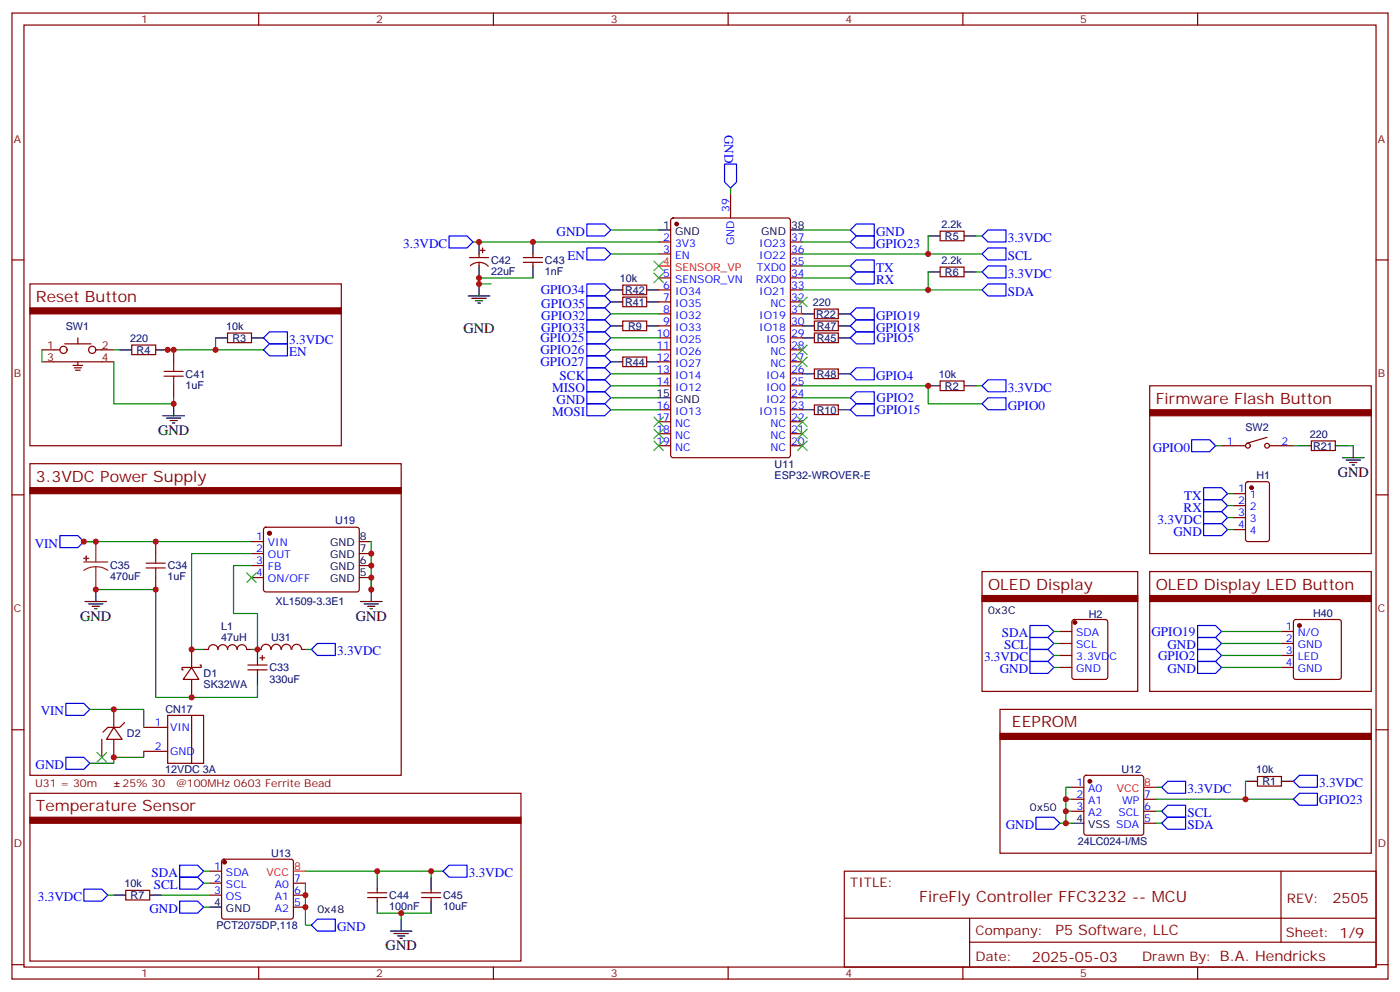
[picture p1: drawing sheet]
<svg xmlns="http://www.w3.org/2000/svg" width="412mm" height="292mm" viewBox="0 0 412 292" stroke-linecap="round" stroke-linejoin="round" font-family="sans-serif">
<g fill="none" stroke="#870000" stroke-width=".35">
<path d="M3.5 3.8h405.4v284.4h-405.4zM7.1 7.4h398.2v277.3h-398.2zM76.2 3.8v3.6M145.3 3.8v3.6M214.5 3.8v3.6M283.6 3.8v3.6M352.8 3.8v3.6M215.2 57.1v7.1M3.5 76.5h3.6M138.3 75.8h5.6M138.6 78.2a3.8 3.8 0 0 1 5.2 .2M141.1 74.8v1"/>
<path d="M141.1 77.2v1.1M141.5 73.7h1.4M142.2 73v1.4M154.2 75.8h5.6M154.2 77.2h5.6M157 74.8v1M157 77.2v1.1M194 71.2h3.6M194 74.8h3.6M197.8 64.4l.5-.2h33.8l.7 .4v69.4l-.4 .7h-34.1l-.7-.4v-69.4zM232.8 71.2h3.6M232.8 74.8h3.6"/>
<path d="M232.8 78.3h3.6M276.9 68.1h7.1v2.8h-7.1zM276.9 78.6h7.1v2.9h-7.1zM405.3 76.5h3.6M8.8 83.6h91.7v47.6h-91.7zM22.9 99.4v1.8M67 98h7.1v2.9h-7.1zM183.4 87.5h7.1v2.8h-7.1zM183.4 83.9h7.1v2.8h-7.1zM183.4 94.5h7.1v2.8h-7.1zM194 81.8h3.6M194 85.3h3.6"/>
<path d="M194 88.9h3.6M194 92.4h3.6M194 95.9h3.6M194 99.4h3.6M232.8 81.8h3.6M232.8 85.3h3.6M232.8 88.9h3.6M232.8 92.4h3.6M232.8 95.9h3.6M232.8 99.4h3.6M239.9 98h7v2.9h-7zM239.9 94.5h7v2.8h-7z"/>
<path d="M239.9 91h7v2.8h-7zM12.3 103h5.3M12.3 106.5h21.2M19 101.2h7.8M21.5 107.6h2.8M21.9 108.3h2.1M22.2 109h1.4M22.9 106.5v1.1M28.2 103h5.3M38.8 101.6h7.1v2.8h-7.1zM51.2 103v3.5M51.2 113.6v3.5"/>
<path d="M183.4 105.1h7.1v2.8h-7.1zM194 103h3.6M194 106.5h3.6M194 110h3.6M194 113.6h3.6M232.8 103h3.6M232.8 106.5h3.6M232.8 110h3.6M232.8 113.6h3.6M232.8 117.1h3.6M239.9 108.6h7v2.8h-7zM239.9 119.2h7v2.8h-7z"/>
<path d="M276.9 112.1h7.1v2.9h-7.1zM338.7 113.6h65.2v49.3h-65.2zM8.8 136.5h109.4v91.7h-109.4zM194 120.6h3.6M194 124.1h3.6M194 127.7h3.6M194 131.2h3.6M232.8 120.6h3.6M232.8 124.1h3.6M232.8 127.7h3.6M232.8 131.2h3.6M359.8 131.2h7.1"/>
<path d="M373.2 128.7l-6 1.8M373.9 131.2h7.1M386.3 129.8h7v2.8h-7zM3.5 145.7h3.6M45.9 159.4v3.5M74.1 159.4h3.5M77.8 155.4l.5-.2h27.1l.4 .7v17.9l-.7 .4h-27.1l-.4-.7v-17.6zM363.4 145.3h3.5M363.4 148.8h3.5M363.4 152.4h3.5M363.4 155.9h3.5M367.1 142l.5-.2h5.6l.7 .4v16.5l-.4 .7h-5.9l-.7-.4v-16.5z"/>
<path d="M405.3 145.7h3.6M45.9 170v3.5M74.1 162.9h3.5M74.1 166.5h3.5M74.1 170h3.5M289.3 168.2h45.8v35.3h-45.8zM338.7 168.2h65.2v35.3h-65.2zM56.4 196.5l2.2 3.5h-4.6zM56.4 196.5h-2.8v.7h.4M56.4 191.2v5.3M56.4 200v5.3M58.9 195.8h.4v.7h-2.9"/>
<path d="M60 191.2h1.4a1.41 1.41 0 0 1 1.4-1.4 1.41 1.41 0 0 1 1.4 1.4 1.41 1.41 0 0 1 1.4-1.4 1.41 1.41 0 0 1 1.4 1.4 1.41 1.41 0 0 1 1.4-1.4 1.41 1.41 0 0 1 1.4 1.4 1.41 1.41 0 0 1 1.5-1.4 1.41 1.41 0 0 1 1.4 1.4h1.4M73 195.8h5.7M73 197.2h5.7M75.8 191.2h1.1M75.8 194.7v1.1M75.8 197.2v1M76.6 193.6h1.4M76.9 191.1a1.41 1.41 0 0 1 1.5-1.5 1.41 1.41 0 0 1 1.4 1.5M77.3 192.9v1.4M79.9 191.1a1.41 1.41 0 0 1 1.4-1.5 1.41 1.41 0 0 1 1.4 1.5M82.9 191.1a1.41 1.41 0 0 1 1.4-1.5 1.41 1.41 0 0 1 1.4 1.5M86 191.1a1.41 1.41 0 0 1 1.4-1.5 1.41 1.41 0 0 1 1.4 1.5"/>
<path d="M88.9 191.2h1.1M312.2 185.9h3.5M312.2 189.4h3.5M312.2 192.9h3.5M312.2 196.5h3.5M316 182.6l.4-.2h9.2l.7 .4v16.5l-.4 .6-9.5 .1-.6-.5-.1-16.4zM377.5 185.9h3.5M377.5 189.4h3.5M377.5 192.9h3.5M377.5 196.5h3.5M381.2 182.6l.5-.2h12.7l.5 .2 .2 .5v16.2l-.2 .5-.5 .2h-12.7l-.5-.2-.2-.5v-16.2zM3.5 214.8h3.6"/>
<path d="M30 217.6v5.3M33.5 214.1l2.5 3.5h-4.6zM33.5 208.8v5.3M33.5 217.6v5.3M36.7 212.7l-1.4 1.4h-3.6l-1.4 1.4M42.3 214.1h7.1M49.4 210.6h10.6v14.1h-10.6zM56.4 210.6v14.1M294.6 208.8h109.3v42.3h-109.3zM405.3 214.8h3.6M8.8 233.5h144.7v49.4h-144.7zM42.3 221.2h7.1"/>
<path d="M315.7 231.7h3.6M315.7 235.3h3.6M315.7 238.8h3.6M319.5 228.4l.5-.2h16.2l.5 .2 .2 .5v16.2l-.2 .5-.5 .3h-16.2l-.5-.3-.2-.5v-16.2zM336.9 235.3h3.5M336.9 238.8h3.5M370.4 228.6h7.1v2.8h-7.1zM61.7 256.4h3.6M61.7 260h3.6M65.5 253.1l.5-.2h19.7l.5 .2 .2 .5v16.2l-.2 .5-.5 .2h-19.7l-.5-.2-.2-.5v-16.2zM86.4 260h3.6M248.7 256.4h156.6v28.3h-156.6z"/>
<path d="M336.9 242.3h3.5M377.3 256.5v20.8M37 262.1h7.1v2.8h-7.1zM61.7 263.5h3.6M86.4 263.5h3.6M86.4 267h3.6M108.3 262.8h5.6M108.3 264.2h5.6M111.1 261.7v1.1M111.1 264.2v1.1M124.2 262.8h5.6M124.2 264.2h5.6"/>
<path d="M127 261.7v1.1M127 264.2v1.1M248.7 270.3h156.5M285.6 277.3h119.6M285.6 270.3v14.1M3.5 284h3.6M76.2 284.7v3.5M145.3 284.7v3.5M214.5 284.7v3.5M283.6 284.7v3.5M352.8 284.7v3.5M405.3 284h3.6"/>
<circle cx="18.7" cy="103" r="1.06"/>
<circle cx="27.2" cy="103" r="1.06"/>
<circle cx="367.6" cy="131.2" r=".71"/>
<circle cx="373.2" cy="131.2" r=".71"/>
</g>
<g fill="#870000" stroke="#870000" stroke-width=".35">
<path d="M8.8 90.6h91.7v1.8h-91.7z"/>
<path d="M8.8 143.5h109.4v1.8h-109.4z"/>
<path d="M8.8 240.6h144.7v1.7h-144.7z"/>
<path d="M294.6 215.9h109.3v1.7h-109.3z"/>
<path d="M289.3 175.3h45.8v1.8h-45.8z"/>
<path d="M338.7 175.3h65.2v1.8h-65.2z"/>
<path d="M338.7 120.6h65.2v1.8h-65.2z"/>
<circle cx="199.3" cy="65.9" r=".53"/>
<circle cx="79.4" cy="157" r=".53"/>
<circle cx="66.1" cy="253.8" r=".53"/>
<circle cx="368.7" cy="143.5" r=".53"/>
<circle cx="316.6" cy="183.2" r=".53"/>
<circle cx="382.8" cy="184.1" r=".53"/>
<circle cx="321" cy="230" r=".53"/>
</g>
<g fill="none" stroke="#000" stroke-width=".35">
<path d="M141.1 71.2v3.6M141.1 78.3v3.5M157 71.2v3.6M157 78.3v3.5M194 67.7h3.6M232.8 67.7h3.6M273.4 69.5h3.5M284 69.5h3.5M63.5 99.4h3.5M74.1 99.4h3.5M137.9 87.1h6.4M139 87.8h4.2"/>
<path d="M140.1 88.5h2.1M140.8 89.2h.7M141.1 83.6v3.5M179.9 88.9h3.5M179.9 85.3h3.5M179.9 95.9h3.5M190.5 88.9h3.5M190.5 85.3h3.5M190.5 95.9h3.5M236.4 99.4h3.5M236.4 95.9h3.5M236.4 92.4h3.5"/>
<path d="M246.9 99.4h3.6M246.9 95.9h3.6M246.9 92.4h3.6M273.4 80h3.5M284 80h3.5M35.3 103h3.5M45.9 103h3.5M51.2 118.9v3.5M179.9 106.5h3.5M190.5 106.5h3.5M194 117.1h3.6M236.4 110h3.5"/>
<path d="M246.9 110h3.6M273.4 113.6h3.5M284 113.6h3.5M48 122.4h6.3M49 123.1h4.3M50.1 123.8h2.1M50.8 124.5h.7M236.4 120.6h3.5M246.9 120.6h3.6M382.8 131.2h3.5M393.3 131.2h3.6M395.5 134.7h6.3"/>
<path d="M396.5 135.4h4.3M397.6 136.1h2.1M398.3 136.8h.7M398.6 131.2v3.5M105.8 159.4h3.6M25 177.1h6.4M26.1 177.8h4.2M27.2 178.5h2.1M27.9 179.2h.7M28.2 173.5v3.6M105.8 170h3.6M105.8 166.5h3.6"/>
<path d="M105.8 162.9h3.6M106.2 177.1h6.3M107.2 177.8h4.3M108.3 178.5h2.1M109 179.2h.7M109.4 173.5v3.6M75.8 191.2v3.5M75.8 198.2v3.6M366.9 230h3.5M377.5 230h3.5M111.1 258.2v3.5M127 258.2v3.5"/>
<path d="M315.7 242.3h3.6M33.5 263.5h3.5M44.1 263.5h3.5M61.7 267h3.6M111.1 265.3v3.5M115 274.1h6.4M116.1 274.8h4.2M117.1 275.5h2.1M117.8 276.2h.7M118.2 270.5v3.6M127 265.3v3.5"/>
</g>
<path d="M194 78.3h3.6M336.9 231.7h3.5M86.4 256.4h3.6" fill="none" stroke="#f00" stroke-width=".35"/>
<g fill="none" stroke="#008700" stroke-width=".35">
<path d="M215.2 55.4v1.7M139.3 71.2h54.7M179.9 74.8h14.1M179.9 67.7h14.1M236.4 78.3h14.1M236.4 71.2h14.1M236.4 74.8h52.9M236.4 67.7h14.1M273.4 69.5v5.3M287.5 69.5h1.8M63.5 99.4v3.6M157 81.8h-15.9v1.8h3.5"/>
<path d="M179.9 92.4h14.1M179.9 99.4h14.1M236.4 81.8h14.1M236.4 85.3h52.9M273.4 80v5.3M287.5 80h1.8M12.3 103v3.5M33.5 106.5v12.4h17.7v-1.8M33.5 103h1.8M49.4 103h28.2M179.9 103h14.1M179.9 113.6h14.1"/>
<path d="M179.9 110h14.1M179.9 117.1h14.1M236.4 113.6h37v5.3h15.9M236.4 117.1h14.1M287.5 113.6h1.8M179.9 120.6h14.1M358.1 131.2h1.7M381 131.2h1.8M396.9 131.2h1.7M24.7 159.4h49.4M109.4 159.4v14.1M361.6 155.9h1.8"/>
<path d="M361.6 152.4h1.8M361.6 148.8h1.8M361.6 145.3h1.8M28.2 173.5h17.7v31.8h29.9v-3.5M74.1 162.9h-17.7v28.3h3.6M74.1 166.5h-5.3v14.1h7v10.6h-1.7M90 191.2h1.7M310.4 196.5h1.8M310.4 192.9h1.8M310.4 189.4h1.8M310.4 185.9h1.8M359.8 196.5h17.7"/>
<path d="M359.8 192.9h17.7M359.8 189.4h17.7M359.8 185.9h17.7M26.5 208.8h15.8v5.3M42.3 221.2v1.7h-8.8v1.8h-7M314 238.8h1.7M314 235.3h1.7M315.7 231.7h-1.7v10.6h1.7M340.4 238.8h1.8M340.4 231.7h1.8M340.4 235.3h40.6M366.9 230v5.3"/>
<path d="M60 260h1.7M60 256.4h1.7M90 260v12.3h1.7M90 256.4h40.5M111.1 256.4v1.8M127 256.4v1.8M312.2 242.3h1.8M340.4 242.3h1.8M31.7 263.5h1.8M47.6 263.5h14.1M60 267h1.7M111.1 268.8h7.1"/>
<path d="M127 268.8h-8.8v1.7"/>
</g>
<path d="M28.2 159.4v6M24.7 165.4h7M28.2 166.8l1.9 .3 1.6 .8M28.2 166.8l-1.8 .3-1.7 .8M28.2 166.8v6.7" fill="none" stroke="#8c2424" stroke-width=".35"/>
<g fill="#8c2424" stroke="#8c2424" stroke-width=".35">
<path d="M24.7 164.4h1.4z"/>
<path d="M25.4 163.7v1.4z"/>
</g>
<path d="M48.3 110.7h5.7M48.3 109.3h5.7M51.2 106.5v2.8M51.2 110.7v2.9M43 165.8h5.7M43 167.2h5.7M45.9 162.9v2.9M45.9 167.2v2.8" fill="none" stroke="#a10000" stroke-width=".35"/>
<g fill="none" stroke="#3c3" stroke-width=".35">
<path d="M192.6 76.9l2.8 2.8M195.4 76.9l-2.8 2.8M192.6 80.4l2.8 2.8M195.4 80.4l-2.8 2.8M234.9 87.5l2.9 2.8M237.8 87.5l-2.9 2.8M234.9 101.6l2.9 2.8M234.9 105.1l2.9 2.8M237.8 101.6l-2.9 2.8M237.8 105.1l-2.9 2.8M192.6 129.8l2.8 2.8M192.6 126.3l2.8 2.8"/>
<path d="M192.6 122.7l2.8 2.9M195.4 129.8l-2.8 2.8M195.4 126.3l-2.8 2.8M195.4 122.7l-2.8 2.9M234.9 126.3l2.9 2.8M234.9 122.7l2.9 2.9M234.9 129.8l2.9 2.8M237.8 126.3l-2.9 2.8M237.8 122.7l-2.9 2.9M237.8 129.8l-2.9 2.8M72.7 168.6l2.8 2.8M75.5 168.6l-2.8 2.8"/>
<path d="M28.6 221.5l2.8 2.8M31.4 221.5l-2.8 2.8"/>
</g>
<g fill="none" stroke="#00f" stroke-width=".35">
<path d="M213.4 48.3h3.6v5.3l-1.8 1.8-1.8-1.8zM132.3 69.5h5.3l1.7 1.7-1.7 1.8h-5.3zM172.9 73h5.3l1.7 1.8-1.7 1.7h-5.3zM172.9 65.9h5.3l1.7 1.8-1.7 1.8h-5.3zM252.2 76.5h5.3v3.5h-5.3l-1.7-1.7zM252.2 65.9h5.3v3.6h-5.3l-1.7-1.8zM252.2 69.5h5.3v3.5h-5.3l-1.7-1.8zM291 73h5.3v3.5h-5.3l-1.7-1.7zM291 67.7h5.3v3.5h-5.3l-1.7-1.7zM291 78.3h5.3v3.5h-5.3l-1.7-1.8zM79.4 97.7h5.3v3.5h-5.3l-1.8-1.8zM172.9 90.6h5.3l1.7 1.8-1.7 1.8h-5.3z"/>
<path d="M172.9 94.2h5.3l1.7 1.7-1.7 1.8h-5.3zM172.9 87.1h5.3l1.7 1.8-1.7 1.7h-5.3zM172.9 83.6h5.3l1.7 1.7-1.7 1.8h-5.3zM172.9 97.7h5.3l1.7 1.7-1.7 1.8h-5.3zM252.2 80h5.3v3.6h-5.3l-1.7-1.8zM252.2 90.6h5.3v3.6h-5.3l-1.7-1.8zM252.2 94.2h5.3v3.5h-5.3l-1.7-1.8zM252.2 97.7h5.3v3.5h-5.3l-1.7-1.8zM291 83.6h5.3v3.5h-5.3l-1.7-1.8zM79.4 101.2h5.3v3.5h-5.3l-1.8-1.7zM172.9 108.3h5.3l1.7 1.7-1.7 1.8h-5.3zM172.9 111.8h5.3l1.7 1.8-1.7 1.7h-5.3z"/>
<path d="M172.9 115.3h5.3l1.7 1.8-1.7 1.8h-5.3zM172.9 118.9h5.3l1.7 1.7-1.7 1.8h-5.3zM172.9 101.2h5.3l1.7 1.8-1.7 1.7h-5.3zM172.9 104.7h5.3l1.7 1.8-1.7 1.8h-5.3zM252.2 108.3h5.3v3.5h-5.3l-1.7-1.8zM252.2 115.3h5.3v3.6h-5.3l-1.7-1.8zM252.2 118.9h5.3v3.5h-5.3l-1.7-1.8zM291 111.8h5.3v3.5h-5.3l-1.7-1.7zM291 117.1h5.3v3.5h-5.3l-1.7-1.7zM351 129.4h5.3l1.8 1.8-1.8 1.8h-5.3zM17.6 157.7h5.3l1.8 1.7-1.8 1.8h-5.3zM354.5 154.1h5.3l1.8 1.8-1.8 1.8h-5.3z"/>
<path d="M354.5 150.6h5.3l1.8 1.8-1.8 1.7h-5.3zM354.5 147.1h5.3l1.8 1.7-1.8 1.8h-5.3zM354.5 143.5h5.3l1.8 1.8-1.8 1.8h-5.3zM93.5 189.4h5.3v3.5h-5.3l-1.8-1.7zM303.4 184.1h5.3l1.7 1.8-1.7 1.7h-5.3zM303.4 187.6h5.3l1.7 1.8-1.7 1.8h-5.3zM303.4 191.2h5.3l1.7 1.7-1.7 1.8h-5.3zM303.4 194.7h5.3l1.7 1.8-1.7 1.7h-5.3zM352.8 194.7h5.3l1.7 1.8-1.7 1.7h-5.3zM352.8 184.1h5.3l1.7 1.8-1.7 1.7h-5.3zM352.8 191.2h5.3l1.7 1.7-1.7 1.8h-5.3zM352.8 187.6h5.3l1.7 1.8-1.7 1.8h-5.3z"/>
<path d="M19.4 207h5.3l1.8 1.8-1.8 1.8h-5.3zM19.4 222.9h5.3l1.8 1.8-1.8 1.7h-5.3zM344 237h5.2v3.6h-5.2l-1.8-1.8zM344 230h5.2v3.5h-5.2l-1.8-1.8zM382.8 228.2h5.3v3.5h-5.3l-1.8-1.7zM382.8 233.5h5.3v3.5h-5.3l-1.8-1.7zM52.9 254.7h5.3l1.8 1.7-1.8 1.8h-5.3zM52.9 258.2h5.3l1.8 1.8-1.8 1.7h-5.3zM132.3 254.7h5.3v3.5h-5.3l-1.8-1.8zM305.2 240.6h5.2l1.8 1.7-1.8 1.8h-5.2zM344 240.6h5.2v3.5h-5.2l-1.8-1.8zM24.7 261.7h5.3l1.7 1.8-1.7 1.8h-5.3z"/>
<path d="M52.9 265.3h5.3l1.8 1.7-1.8 1.8h-5.3zM93.5 270.5h5.3v3.6h-5.3l-1.8-1.8z"/>
</g>
<g fill="#c00">
<circle cx="109.4" cy="166.5" r=".88"/>
<circle cx="109.4" cy="162.9" r=".88"/>
<circle cx="45.9" cy="159.4" r=".88"/>
<circle cx="45.9" cy="173.5" r=".88"/>
<circle cx="56.4" cy="191.2" r=".88"/>
<circle cx="56.4" cy="205.3" r=".88"/>
<circle cx="28.2" cy="173.5" r=".88"/>
<circle cx="109.4" cy="170" r=".88"/>
<circle cx="109.4" cy="173.5" r=".88"/>
<circle cx="63.5" cy="103" r=".88"/>
<circle cx="51.2" cy="118.9" r=".88"/>
<circle cx="28.2" cy="159.4" r=".88"/>
<circle cx="24.7" cy="159.4" r=".88"/>
<circle cx="314" cy="235.3" r=".88"/>
<circle cx="314" cy="238.8" r=".88"/>
<circle cx="314" cy="242.3" r=".88"/>
<circle cx="127" cy="256.4" r=".88"/>
<circle cx="111.1" cy="256.4" r=".88"/>
<circle cx="90" cy="263.5" r=".88"/>
<circle cx="90" cy="267" r=".88"/>
<circle cx="118.2" cy="268.8" r=".88"/>
<circle cx="273.4" cy="113.6" r=".88"/>
<circle cx="273.4" cy="74.8" r=".88"/>
<circle cx="273.4" cy="85.3" r=".88"/>
<circle cx="157" cy="71.2" r=".88"/>
<circle cx="141.1" cy="71.2" r=".88"/>
<circle cx="141.1" cy="81.8" r=".88"/>
<circle cx="141.1" cy="83.6" r=".88"/>
<circle cx="366.9" cy="235.3" r=".88"/>
<circle cx="51.2" cy="103" r=".88"/>
<circle cx="49.4" cy="103" r=".88"/>
<circle cx="75.8" cy="191.2" r=".88"/>
<circle cx="33.5" cy="208.8" r=".88"/>
<circle cx="33.5" cy="222.9" r=".88"/>
</g>
<g font-size="4.6" fill="#800">
<text x="10.6" y="88.9">Reset Button</text>
<text x="340.4" y="118.9">Firmware Flash Button</text>
<text x="10.6" y="141.8">3.3VDC Power Supply</text>
<text x="291" y="173.5">OLED Display</text>
<text x="340.4" y="173.5">OLED Display LED Button</text>
<text x="298.1" y="214.1">EEPROM</text>
<text x="10.6" y="238.8">Temperature Sensor</text>
<text x="270.8" y="265.5">FireFly Controller FFC3232 -- MCU</text>
</g>
<g font-size="4.2">
<text x="136.5" y="98">GND</text>
<text x="46.6" y="128">GND</text>
<text x="394.1" y="140.4">GND</text>
<text x="23.6" y="182.7">GND</text>
<text x="104.8" y="182.7">GND</text>
<text x="113.6" y="279.7">GND</text>
</g>
<g font-size="4.2" fill="#800">
<text x="392.5" y="265.7">2505</text>
<text x="310.9" y="275.3">P5 Software, LLC</text>
<text x="304" y="283.1">2025-05-03</text>
</g>
<g font-size="3.9" fill="#00f">
<text x="213.4" y="39.6" transform="rotate(90 213.4 39.6)">GND</text>
<text x="163.9" y="69.5">GND</text>
<text x="258.1" y="69.5">GND</text>
<text x="296.9" y="71.2">3.3VDC</text>
<text x="118.8" y="73">3.3VDC</text>
<text x="167.2" y="76.5">EN</text>
<text x="258.1" y="73">GPIO23</text>
<text x="296.9" y="76.5">SCL</text>
<text x="258.1" y="83.6">RX</text>
<text x="258.1" y="80">TX</text>
<text x="296.9" y="81.8">3.3VDC</text>
<text x="159.3" y="86.5">GPIO34</text>
<text x="296.9" y="87.1">SDA</text>
<text x="159.4" y="94.2">GPIO32</text>
<text x="159.4" y="90.6">GPIO35</text>
<text x="258.1" y="94.2">GPIO19</text>
<text x="85.2" y="101.2">3.3VDC</text>
<text x="159.2" y="100.7">GPIO25</text>
<text x="159.4" y="97.7">GPIO33</text>
<text x="258.1" y="97.7">GPIO18</text>
<text x="258.2" y="100.7">GPIO5</text>
<text x="85.2" y="104.7">EN</text>
<text x="159.2" y="104.3">GPIO26</text>
<text x="159.2" y="107.8">GPIO27</text>
<text x="164.8" y="111.8">SCK</text>
<text x="258.1" y="111.8">GPIO4</text>
<text x="162.7" y="115.3">MISO</text>
<text x="163.9" y="118.9">GND</text>
<text x="258.2" y="118.4">GPIO2</text>
<text x="296.9" y="115.3">3.3VDC</text>
<text x="162.7" y="122.4">MOSI</text>
<text x="258.2" y="121.9">GPIO15</text>
<text x="296.9" y="120.6">GPIO0</text>
<text x="339.5" y="133">GPIO0</text>
<text x="348.9" y="147.1">TX</text>
<text x="341" y="154.1">3.3VDC</text>
<text x="348.7" y="150.6">RX</text>
<text x="10.2" y="161.2">VIN</text>
<text x="345.6" y="157.7">GND</text>
<text x="295.1" y="187.6">SDA</text>
<text x="295.8" y="191.2">SCL</text>
<text x="339.2" y="187.1">GPIO19</text>
<text x="343.9" y="191.2">GND</text>
<text x="99.3" y="192.9">3.3VDC</text>
<text x="289.9" y="194.7">3.3VDC</text>
<text x="341.1" y="194.2">GPIO2</text>
<text x="294.5" y="198.2">GND</text>
<text x="343.9" y="198.2">GND</text>
<text x="12" y="210.6">VIN</text>
<text x="10.5" y="226.4">GND</text>
<text x="349.8" y="233.5">3.3VDC</text>
<text x="388.6" y="231.7">3.3VDC</text>
<text x="388.5" y="236.6">GPIO23</text>
<text x="296.2" y="244.1">GND</text>
<text x="349.8" y="244.1">SDA</text>
<text x="349.8" y="240.6">SCL</text>
<text x="44.7" y="258.2">SDA</text>
<text x="45.3" y="261.7">SCL</text>
<text x="138.1" y="258.2">3.3VDC</text>
<text x="11.2" y="265.3">3.3VDC</text>
<text x="44" y="268.8">GND</text>
<text x="99.3" y="274.1">GND</text>
</g>
<g font-size="3.9" fill="#800">
<text x="250.5" y="261">TITLE:</text>
<text x="379.1" y="265.7">REV:</text>
<text x="287.4" y="275.2">Company:</text>
<text x="378.7" y="275.8">Sheet: 1/9</text>
<text x="287.4" y="282.9">Date:</text>
<text x="336.4" y="283">Drawn By: B.A. Hendricks</text>
</g>
<g font-size="3.2" fill="#800">
<text x="41.6" y="6.8">1</text>
<text x="110.8" y="6.8">2</text>
<text x="179.9" y="6.8">3</text>
<text x="249.1" y="6.8">4</text>
<text x="318.2" y="6.8">5</text>
<text x="4.1" y="41.9">A</text>
<text x="405.9" y="41.9">A</text>
<text x="13.9" y="102.6">1</text>
<text x="13.9" y="106.2">3</text>
<text x="30" y="102.6">2</text>
<text x="30" y="106.2">4</text>
<text x="4.1" y="111.1">B</text>
<text x="405.9" y="111.1">B</text>
<text x="4.1" y="180.2">C</text>
<text x="405.9" y="180.2">C</text>
<text x="10.3" y="231.7">U31 = 30m</text>
<text x="36.1" y="231.7">25% 30</text>
<text x="51.9" y="231.7">@100MHz 0603 Ferrite Bead</text>
<text x="4.1" y="249.4">D</text>
<text x="405.9" y="249.4">D</text>
<text x="41.6" y="287.7">1</text>
<text x="110.8" y="287.7">2</text>
<text x="179.9" y="287.7">3</text>
<text x="249.1" y="287.7">4</text>
<text x="318.2" y="287.7">5</text>
</g>
<g font-size="3.2" fill="#00f">
<text x="214.8" y="62.4" transform="rotate(-90 214.8 62.4)">39</text>
<text x="195.4" y="70.9">2</text>
<text x="233" y="70.9">37</text>
<text x="195.4" y="74.4">3</text>
<text x="198.9" y="72.6">3V3</text>
<text x="198.9" y="76.2">EN</text>
<text x="216.3" y="72.2" transform="rotate(-90 216.3 72.2)">GND</text>
<text x="223.7" y="76.2">IO22</text>
<text x="223.7" y="72.6">IO23</text>
<text x="233" y="77.9">35</text>
<text x="233" y="74.4">36</text>
<text x="195.4" y="81.5">5</text>
<text x="198.9" y="83.2">SENSOR_VN</text>
<text x="222.7" y="83.2">RXD0</text>
<text x="222.9" y="79.7">TXD0</text>
<text x="233" y="81.5">34</text>
<text x="195.4" y="85">6</text>
<text x="195.4" y="88.5">7</text>
<text x="198.9" y="86.7">IO34</text>
<text x="223.7" y="86.7">IO21</text>
<text x="233" y="88.5">32</text>
<text x="233" y="85">33</text>
<text x="195.4" y="92">8</text>
<text x="195.4" y="95.6">9</text>
<text x="198.9" y="90.3">IO35</text>
<text x="198.9" y="93.8">IO32</text>
<text x="223.7" y="93.8">IO19</text>
<text x="226.9" y="90.3">NC</text>
<text x="233" y="95.6">30</text>
<text x="233" y="92">31</text>
<text x="193.3" y="99.1">10</text>
<text x="198.9" y="97.3">IO33</text>
<text x="198.9" y="100.9">IO25</text>
<text x="223.7" y="97.3">IO18</text>
<text x="225.7" y="100.9">IO5</text>
<text x="233" y="99.1">29</text>
<text x="193.3" y="102.6">11</text>
<text x="193.3" y="106.2">12</text>
<text x="198.9" y="104.4">IO26</text>
<text x="198.9" y="107.9">IO27</text>
<text x="226.9" y="107.9">NC</text>
<text x="226.9" y="104.4">NC</text>
<text x="233" y="106.2">27</text>
<text x="233" y="102.6">28</text>
<text x="193.3" y="109.7">13</text>
<text x="193.3" y="113.2">14</text>
<text x="198.9" y="111.4">IO14</text>
<text x="225.7" y="111.4">IO4</text>
<text x="233" y="113.2">25</text>
<text x="233" y="109.7">26</text>
<text x="198.9" y="115">IO12</text>
<text x="225.7" y="118.5">IO2</text>
<text x="225.7" y="115">IO0</text>
<text x="233" y="116.7">24</text>
<text x="193.3" y="120.3">16</text>
<text x="193.3" y="123.8">17</text>
<text x="198.9" y="122">IO13</text>
<text x="198.9" y="125.6">NC</text>
<text x="223.7" y="122">IO15</text>
<text x="226.9" y="125.6">NC</text>
<text x="233" y="123.8">22</text>
<text x="233" y="120.3">23</text>
<text x="193.3" y="127.3">18</text>
<text x="193.3" y="130.8">19</text>
<text x="198.9" y="129.1">NC</text>
<text x="226.9" y="129.1">NC</text>
<text x="233" y="130.8">20</text>
<text x="233" y="127.3">21</text>
<text x="361.3" y="130.8">1</text>
<text x="377.5" y="130.8">2</text>
<text x="198.9" y="132.6">NC</text>
<text x="226.9" y="132.6">NC</text>
<text x="364.7" y="145">1</text>
<text x="364.7" y="148.5">2</text>
<text x="368.2" y="146.7">1</text>
<text x="364.7" y="152">3</text>
<text x="364.7" y="155.5">4</text>
<text x="368.2" y="150.2">2</text>
<text x="368.2" y="153.8">3</text>
<text x="75.4" y="159.1">1</text>
<text x="78.9" y="160.8">VIN</text>
<text x="368.2" y="157.3">4</text>
<text x="75.4" y="162.6">2</text>
<text x="75.4" y="166.1">3</text>
<text x="78.9" y="164.4">OUT</text>
<text x="78.9" y="167.9">FB</text>
<text x="75.4" y="169.7">4</text>
<text x="78.9" y="171.4">ON/OFF</text>
<text x="378.8" y="185.5">1</text>
<text x="317" y="187.3">SDA</text>
<text x="317" y="190.8">SCL</text>
<text x="378.8" y="189.1">2</text>
<text x="382.3" y="187.3">N/O</text>
<text x="382.3" y="190.8">GND</text>
<text x="317" y="194.3">3.3VDC</text>
<text x="317" y="197.9">GND</text>
<text x="378.8" y="192.6">3</text>
<text x="378.8" y="196.1">4</text>
<text x="382.3" y="194.3">LED</text>
<text x="382.3" y="197.9">GND</text>
<text x="45.6" y="213.7">1</text>
<text x="50.1" y="215.2">VIN</text>
<text x="45.6" y="220.8">2</text>
<text x="50.1" y="222.2">GND</text>
<text x="317.1" y="231.4">1</text>
<text x="320.6" y="233.2">A0</text>
<text x="317.1" y="234.9">2</text>
<text x="317.1" y="238.4">3</text>
<text x="320.6" y="236.7">A1</text>
<text x="330.5" y="236.7">WP</text>
<text x="337.1" y="238.4">6</text>
<text x="337.1" y="234.9">7</text>
<text x="320.6" y="240.2">A2</text>
<text x="329.4" y="240.2">SCL</text>
<text x="337.1" y="242">5</text>
<text x="63.1" y="256.1">1</text>
<text x="66.6" y="257.8">SDA</text>
<text x="63.1" y="259.6">2</text>
<text x="63.1" y="263.1">3</text>
<text x="66.6" y="261.4">SCL</text>
<text x="80.9" y="261.4">A0</text>
<text x="86.6" y="263.1">6</text>
<text x="86.6" y="259.6">7</text>
<text x="66.6" y="264.9">OS</text>
<text x="80.9" y="268.4">A2</text>
<text x="80.9" y="264.9">A1</text>
<text x="86.6" y="266.7">5</text>
</g>
<g font-size="3.2">
<text x="195.4" y="67.3">1</text>
<text x="198.9" y="69.1">GND</text>
<text x="224.2" y="69.1">GND</text>
<text x="233" y="67.3">38</text>
<text x="193.3" y="116.7">15</text>
<text x="198.9" y="118.5">GND</text>
<text x="97.2" y="160.8">GND</text>
<text x="106" y="159.1">8</text>
<text x="97.2" y="167.9">GND</text>
<text x="97.2" y="164.4">GND</text>
<text x="106" y="166.1">6</text>
<text x="106" y="162.6">7</text>
<text x="97.2" y="171.4">GND</text>
<text x="106" y="169.7">5</text>
<text x="291" y="180.6">0x3C</text>
<text x="303.4" y="238.8">0x50</text>
<text x="317.1" y="242">4</text>
<text x="320.6" y="243.7">VSS SDA</text>
<text x="63.1" y="266.7">4</text>
<text x="66.6" y="268.4">GND</text>
<text x="93.5" y="268.8">0x48</text>
</g>
<g font-size="3.2" fill="#000080">
<text x="277.3" y="67.1">2.2k</text>
<text x="278.4" y="70.6">R5</text>
<text x="144.6" y="77.7">C42</text>
<text x="160.5" y="77.7">C43</text>
<text x="277.3" y="77.7">2.2k</text>
<text x="144.6" y="80.9">22uF</text>
<text x="160.5" y="80.9">1nF</text>
<text x="182.6" y="82.9">10k</text>
<text x="278.4" y="81.2">R6</text>
<text x="184.2" y="86.5">R42</text>
<text x="184.2" y="90">R41</text>
<text x="239.4" y="90">220</text>
<text x="240.4" y="93.6">R22</text>
<text x="19.4" y="97.1">SW1</text>
<text x="38.4" y="100.6">220</text>
<text x="66.7" y="97">10k</text>
<text x="68.5" y="100.6">R3</text>
<text x="185" y="97">R9</text>
<text x="240.6" y="100.6">R45</text>
<text x="240.6" y="97.1">R47</text>
<text x="40.2" y="104.2">R4</text>
<text x="184.2" y="107.7">R44</text>
<text x="54.7" y="111.2">C41</text>
<text x="240.6" y="111.2">R48</text>
<text x="276.6" y="111.1">10k</text>
<text x="54.7" y="114.4">1uF</text>
<text x="278.4" y="114.7">R2</text>
<text x="240.6" y="121.7">R10</text>
<text x="366.9" y="127">SW2</text>
<text x="385.8" y="128.8">220</text>
<text x="228.2" y="137.7">U11</text>
<text x="386.8" y="132.4">R21</text>
<text x="228.2" y="140.9">ESP32-WROVER-E</text>
<text x="370.1" y="141.1">H1</text>
<text x="98.8" y="154.1">U19</text>
<text x="32.5" y="167.6">C35</text>
<text x="49.4" y="167.6">C34</text>
<text x="32.5" y="170.8">470uF</text>
<text x="49.4" y="170.8">1uF</text>
<text x="81.2" y="178.2">XL1509-3.3E1</text>
<text x="65.2" y="185.5">L1</text>
<text x="320.7" y="181.8">H2</text>
<text x="386.8" y="181.7">H40</text>
<text x="65.2" y="188.7">47uH</text>
<text x="79.9" y="188.8">U31</text>
<text x="79.4" y="197.6">C33</text>
<text x="60" y="202.5">SK32WA</text>
<text x="60" y="199.4">D1</text>
<text x="79.4" y="200.9">330uF</text>
<text x="48.7" y="210">CN17</text>
<text x="37.4" y="217">D2</text>
<text x="48.7" y="227.6">12VDC 3A</text>
<text x="330.4" y="227.6">U12</text>
<text x="370.1" y="227.6">10k</text>
<text x="371.8" y="231.2">R1</text>
<text x="317.5" y="248.8">24LC024-I/MS</text>
<text x="79.9" y="252.3">U13</text>
<text x="36.7" y="261.1">10k</text>
<text x="38.5" y="264.7">R7</text>
<text x="114.7" y="267.8">100nF</text>
<text x="114.7" y="264.7">C44</text>
<text x="130.5" y="267.8">10uF</text>
<text x="130.5" y="264.6">C45</text>
<text x="63.7" y="273.5">PCT2075DP,118</text>
</g>
<g font-size="3.2" fill="#f00">
<text x="195.4" y="77.9">4</text>
<text x="198.9" y="79.7">SENSOR_VP</text>
<text x="329" y="233.2">VCC</text>
<text x="337.1" y="231.4">8</text>
<text x="78.5" y="257.8">VCC</text>
<text x="86.6" y="256.1">8</text>
</g>
</svg>
